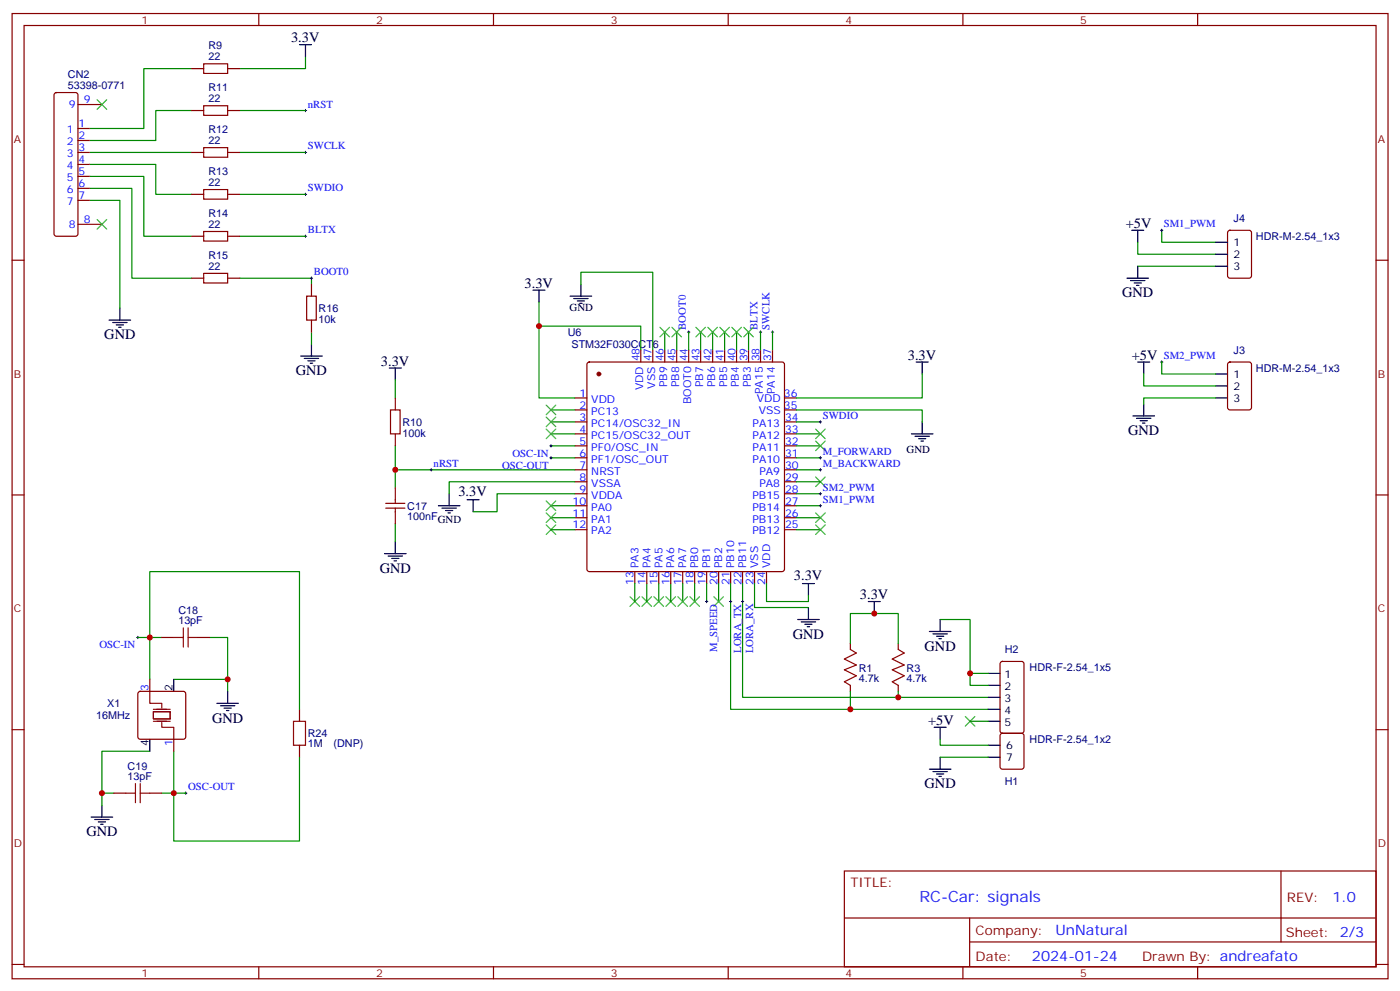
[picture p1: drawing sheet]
<svg xmlns="http://www.w3.org/2000/svg" width="412mm" height="292mm" viewBox="0 0 412 292" stroke-linecap="round" stroke-linejoin="round" font-family="sans-serif">
<g fill="none" stroke="#870000" stroke-width=".35">
<path d="M3.6 4h405.3v284.3h-405.3zM7.1 7.5h398.3v277.3h-398.3zM60 18.8h7.1v2.8h-7.1zM76.2 4v3.5M145.4 4v3.5M214.5 4v3.5M283.7 4v3.5M352.8 4v3.5M16.1 27.5l.5-.2h5.7l.5 .2 .2 .5v40.9l-.3 .5-.4 .2h-5.7l-.5-.2-.2-.5v-40.9zM23 37.9h3.5M23 30.8h7M56.5 32.6h3.5"/>
<path d="M56.5 20.2h3.5M60 31.2h7.1v2.8h-7.1zM67.1 32.6h3.5M67.1 20.2h3.5M23 41.4h3.5M23 44.9h3.5M23 48.4h3.5M23 52h3.5M23 55.5h3.5M23 59h3.5M56.5 44.9h3.5M56.5 57.3h3.5"/>
<path d="M60 55.8h7.1v2.9h-7.1zM60 43.5h7.1v2.8h-7.1zM67.1 44.9h3.5M67.1 57.3h3.5M3.6 76.7h3.5M23 66.1h7M56.5 69.6h3.5M60 68.2h7.1v2.8h-7.1zM67.1 69.6h3.5M361.9 68l.4-.2h5.7l.6 .5 .1 12.9-.5 .7-5.9 .1-.6-.5-.1-13zM405.4 76.7h3.5M56.5 82h3.5"/>
<path d="M60 80.5h7.1v2.9h-7.1zM67.1 82h3.5M90.3 87.2h2.9v7.1h-2.9zM91.8 83.7v3.5M91.8 94.3v3.5M116.5 117.2v3.6M169.4 117.2h3.5M173.1 106.9l.5-.3h56.8l.5 .3 .2 .5v60.3l-.2 .5-.5 .2h-56.8l-.5-.3-.2-.4v-60.3zM188.8 103.1v3.5M192.3 103.1v3.5M195.8 103.1v3.5M199.4 103.1v3.5"/>
<path d="M202.9 103.1v3.5M206.4 103.1v3.5M209.9 103.1v3.5M213.5 103.1v3.5M217 103.1v3.5M220.5 103.1v3.5M224 103.1v3.5M227.6 103.1v3.5M231.1 117.2h3.5M361.9 106.9l.4-.3h5.7l.6 .5 .1 13-.5 .6-5.9 .1-.6-.5-.1-12.9zM115 120.8h2.9v7h-2.9zM116.5 127.8v3.5"/>
<path d="M169.4 120.8h3.5M169.4 124.3h3.5M169.4 127.8h3.5M169.4 131.3h3.5M169.4 134.9h3.5M169.4 138.4h3.5M231.1 120.8h3.5M231.1 124.3h3.5M231.1 127.8h3.5M231.1 131.3h3.5M231.1 134.9h3.5M231.1 138.4h3.5"/>
<path d="M3.6 145.8h3.5M113.6 149.7h5.7M113.6 148.3h5.7M116.5 143.7v4.6M116.5 149.7v4.6M169.4 141.9h3.5M169.4 145.5h3.5M169.4 149h3.5M169.4 152.5h3.5M169.4 156h3.5M231.1 141.9h3.5M231.1 145.5h3.5"/>
<path d="M231.1 149h3.5M231.1 152.5h3.5M231.1 156h3.5M405.4 145.8h3.5M187 168.4v3.5M190.5 168.4v3.5M194.1 168.4v3.5M197.6 168.4v3.5M201.1 168.4v3.5M204.6 168.4v3.5M208.2 168.4v3.5M211.7 168.4v3.5"/>
<path d="M215.2 168.4v3.5M218.8 168.4v3.5M222.3 168.4v3.5M225.8 168.4v3.5M47.7 187.8h3.5M58.2 187.8h3.6M250.5 189.5v1.8M264.6 189.5v1.8M294.8 195l.5-.2h5.7l.6 .5 .1 20-.5 .7h-5.9l-.6-.5-.1-20zM3.6 214.9h3.5M40.8 203.9l.5-.2h12.7l.5 .2 .2 .5v12.7l-.2 .5-.5 .2h-12.7l-.5-.3-.2-.4v-12.7zM44.1 200.1v3.6"/>
<path d="M51.2 217.8v3.5M88.2 209v3.5M88.2 219.5v3.6M250.5 201.9v1.8M264.6 201.9v1.8M294.8 216.2l.5-.2h5.7l.6 .4 .1 9.5-.5 .6-5.9 .1-.6-.5-.1-9.4zM405.4 214.9h3.5M33.5 233.6h3.6M44.1 233.6h3.6M248.7 256.6h156.7v28.2h-156.7zM377.4 256.6v20.9M248.8 270.4h156.4"/>
<path d="M285.7 277.5h119.5M285.7 270.4v14.1M3.6 284.1h3.5M76.2 284.8v3.5M145.4 284.8v3.5M214.5 284.8v3.5M283.7 284.8v3.5M352.8 284.8v3.5M405.4 284.1h3.5"/>
</g>
<g fill="none" stroke="#008700" stroke-width=".35">
<path d="M90 16.7v3.5h-19.4M56.5 20.2h-14.1v17.7h-15.9M56.5 32.6h-10.6v8.8h-19.4M70.6 32.6h19.4M26.5 48.4h19.4v8.9h10.6M26.5 52h15.9v17.6h14.1M26.5 55.5h12.3v26.5h17.7M26.5 59h8.8v31.8M26.5 44.9h30M70.6 44.9h19.4M70.6 57.3h19.4M70.6 69.6h19.4"/>
<path d="M335.2 71.4v3.5h22.9M335.2 78.4h22.9M342.2 67.8v3.6h15.9M70.6 82h21.2v1.7M91.8 97.8v3.6M158.8 89v28.2h10.6M158.8 96.1h30v7M171.1 83.7v-3.5h21.2v22.9M195.8 97.8v5.3M199.4 97.8v5.3M202.9 97.8v5.3M206.4 97.8v5.3"/>
<path d="M209.9 97.8v5.3M213.5 97.8v5.3M217 97.8v5.3M220.5 97.8v5.3M224 97.8v5.3M227.6 97.8v5.3M116.5 111.9v5.3M271.7 110.2v7h-37.1M336.9 110.2v3.5h21.2M342.2 106.6v3.6h15.9M358.1 117.2h-21.2v1.8M116.5 131.3v7.1"/>
<path d="M162.3 127.8h7.1M162.3 124.3h7.1M162.3 120.8h7.1M162.3 131.3h7.1M162.3 134.9h7.1M169.4 138.4h-52.9v5.3M234.6 120.8h37.1v3.5M234.6 127.8h7.1M234.6 124.3h7.1M234.6 131.3h7.1M234.6 138.4h7.1M234.6 134.9h7.1"/>
<path d="M116.5 154.3v5.3M162.3 149h7.1M162.3 156h7.1M162.3 152.5h7.1M169.4 145.5h-23v5.2h-7M169.4 141.9h-37.1v3.6M234.6 149h7.1M234.6 156h7.1M234.6 141.9h7.1M234.6 152.5h7.1M234.6 145.5h7.1M187 171.9v5.3"/>
<path d="M190.5 171.9v5.3M194.1 171.9v5.3M197.6 171.9v5.3M201.1 171.9v5.3M204.6 171.9v5.3M208.2 171.9v5.3M211.7 171.9v5.3M215.2 171.9v37.1h75.9M218.8 171.9v33.5h72.3M222.3 171.9v7.1h15.9M225.8 171.9v5.3h12.4v-1.8M40.6 187.8h3.5v-19.4h44.1v40.6"/>
<path d="M47.7 187.8h-3.6v12.3M61.8 187.8h5.3v12.3h-15.9M250.5 189.5v-8.8h14.1v8.8M277 182.5h8.8v15.9h5.3M285.8 198.4v3.5h5.3M67.1 200.1v3.6M250.5 203.7v5.3M264.6 203.7v1.7M277 217.8v1.7h14.1M285.8 212.5h5.3M30 233.6v3.6M44.1 221.3h-14.1v12.3h3.5"/>
<path d="M51.2 221.3v12.3h-3.5M88.2 223.1v24.7h-37v-14.2h3.5M277 223.1h14.1"/>
</g>
<g fill="none" stroke="#3c3" stroke-width=".35">
<path d="M28.6 29.4l2.8 2.8M31.4 29.4l-2.8 2.8M28.6 64.7l2.8 2.8M31.4 64.7l-2.8 2.8M194.4 96.4l2.8 2.8M197.2 96.4l-2.8 2.8M197.9 96.4l2.9 2.8M200.8 96.4l-2.9 2.8M205 96.4l2.8 2.8M207.8 96.4l-2.8 2.8M208.5 96.4l2.8 2.8M211.3 96.4l-2.8 2.8"/>
<path d="M212.1 96.4l2.8 2.8M214.9 96.4l-2.8 2.8M215.6 96.4l2.8 2.8M218.4 96.4l-2.8 2.8M219.1 96.4l2.8 2.8M221.9 96.4l-2.8 2.8M160.9 119.3l2.8 2.9M163.7 119.3l-2.8 2.9M160.9 122.9l2.8 2.8M160.9 126.4l2.8 2.8M163.7 122.9l-2.8 2.8M163.7 126.4l-2.8 2.8"/>
<path d="M240.3 126.4l2.8 2.8M240.3 129.9l2.8 2.9M243.1 126.4l-2.8 2.8M243.1 129.9l-2.8 2.9M160.9 154.6l2.8 2.8M160.9 147.6l2.8 2.8M160.9 151.1l2.8 2.8M163.7 154.6l-2.8 2.8M163.7 147.6l-2.8 2.8M163.7 151.1l-2.8 2.8M240.3 140.5l2.8 2.8M240.3 151.1l2.8 2.8"/>
<path d="M240.3 154.6l2.8 2.8M243.1 140.5l-2.8 2.8M243.1 151.1l-2.8 2.8M243.1 154.6l-2.8 2.8M185.6 175.8l2.8 2.8M188.4 175.8l-2.8 2.8M189.1 175.8l2.8 2.8M191.9 175.8l-2.8 2.8M192.7 175.8l2.8 2.8M195.5 175.8l-2.8 2.8M196.2 175.8l2.8 2.8M199 175.8l-2.8 2.8"/>
<path d="M199.7 175.8l2.8 2.8M202.5 175.8l-2.8 2.8M203.2 175.8l2.9 2.8M206.1 175.8l-2.9 2.8M210.3 175.8l2.8 2.8M213.1 175.8l-2.8 2.8M284.4 211.1l2.8 2.8M287.2 211.1l-2.8 2.8"/>
</g>
<g fill="none" stroke="#000" stroke-width=".35">
<path d="M88.2 13.2h3.6M90 13.2v3.5M333.4 67.8h3.5M335.2 67.8v3.6M335.2 78.4v3.6M358.1 78.4h3.5M358.1 71.4h3.5M358.1 74.9h3.5M32.1 94.3h6.4M33.2 95h4.2M34.3 95.7h2.1M35 96.4h.7"/>
<path d="M35.3 90.8v3.5M157 85.5h3.5M158.8 85.5v3.5M168 87.2h6.3M169 87.9h4.2M170.1 88.7h2.1M170.8 89.4h.7M171.1 83.7v3.5M332 82h6.3M333.1 82.7h4.2M334.1 83.4h2.1M334.8 84.1h.7"/>
<path d="M88.6 104.9h6.3M89.6 105.6h4.3M90.7 106.3h2.1M91.4 107h.7M91.8 101.4v3.5M114.7 108.4h3.5M116.5 108.4v3.5M269.9 106.6h3.5M271.7 106.6v3.6M335.2 106.6h3.5M336.9 106.6v3.6M336.9 119v3.5"/>
<path d="M358.1 117.2h3.5M358.1 110.2h3.5M358.1 113.7h3.5M268.5 127.8h6.3M269.6 128.5h4.2M270.6 129.2h2.1M271.3 129.9h.7M271.7 124.3v3.5M333.8 122.5h6.3M334.8 123.2h4.3M335.9 123.9h2.1M336.6 124.6h.7"/>
<path d="M116.5 159.6v3.5M129.2 149h6.3M130.2 149.7h4.2M131.3 150.4h2.1M132 151.1h.7M132.3 145.5v3.5M137.6 147.2h3.5M139.4 147.2v3.5M113.3 163.1h6.3M114.3 163.8h4.3M115.4 164.5h2.1M116.1 165.2h.7"/>
<path d="M236.4 171.9h3.5M238.2 171.9v3.5M238.2 179v3.5M255.8 177.2h3.5M257.6 177.2v3.5M235 182.5h6.3M236 183.2h4.3M237.1 183.9h2.1M237.8 184.6h.7M273.8 186h6.3M274.8 186.7h4.3M275.9 187.4h2.1"/>
<path d="M276.6 188.1h.7M277 182.5v3.5M291.1 198.4h3.5M44.1 217.8v3.5M51.2 200.1v3.6M63.9 207.2h6.3M64.9 207.9h4.3M66 208.6h2.1M66.7 209.3h.7M67.1 203.7v3.5M275.2 214.2h3.5M277 214.2v3.6"/>
<path d="M291.1 201.9h3.5M291.1 205.4h3.5M291.1 209h3.5M291.1 212.5h3.5M291.1 219.5h3.5M30 237.2v3.5M273.8 226.6h6.3M274.8 227.3h4.3M275.9 228h2.1M276.6 228.7h.7M277 223.1v3.5M291.1 223.1h3.5"/>
<path d="M26.8 240.7h6.4M27.9 241.4h4.2M29 242.1h2.1M29.7 242.8h.7"/>
</g>
<g fill="none" stroke="#000" stroke-width=".29">
<path d="M89.6 32.6h.7M90 32.2v.7M89.6 57.3h.7M89.6 44.9h.7M90 44.6v.7M90 56.9v.7M89.6 69.6h.7M90 69.3v.7M341.9 67.8h.7M342.2 67.5v.7M91.4 82h.7M91.8 81.6v.7"/>
<path d="M202.5 97.8h.7M202.9 97.5v.7M223.7 97.8h.7M224 97.5v.7M227.2 97.8h.7M227.6 97.5v.7M341.9 106.6h.7M342.2 106.3v.7M126.7 138.4h.7M127 138v.7M162 134.9h.7M162 131.3h.7"/>
<path d="M162.3 131v.7M162.3 134.5v.7M241.3 138.4h.7M241.3 124.3h.7M241.3 134.9h.7M241.7 123.9v.7M241.7 134.5v.7M241.7 138v.7M241.3 145.5h.7M241.3 149h.7M241.7 145.1v.7M241.7 148.6v.7"/>
<path d="M207.8 177.2h.7M208.2 176.8v.8M214.9 177.2h.7M215.2 176.8v.8M218.4 177.2h.7M218.8 176.8v.8M40.3 187.8h.7M40.6 187.4v.7M54.4 233.6h.7M54.7 233.3v.7"/>
</g>
<circle cx="176.4" cy="110.2" r=".53" fill="#870000" stroke="#870000" stroke-width=".35"/>
<path d="M51.2 187.8h2.8M54 185v5.6M55.4 187.8h2.8M55.4 185v5.6M250.5 191.3l1.8 1.1-3.6 1.7 3.6 1.8-3.6 1.4 3.6 1.8-3.6 1.7 1.8 1.1M264.6 191.3l1.8 1.1-3.5 1.7 3.5 1.8-3.5 1.4 3.5 1.8-3.5 1.7 1.7 1.1M86.5 212.5h3.5v7h-3.5zM37.1 233.6h2.8M39.9 230.8v5.7M41.3 233.6h2.8M41.3 230.8v5.7" fill="none" stroke="#a10000" stroke-width=".35"/>
<path d="M44.1 203.7v3.5h3.6v1.4M45.2 209.7h4.9v2.1h-4.9zM45.2 212.5h4.9M45.2 209h4.9M47.7 212.8v1.4h3.5v3.6" fill="none" stroke="#870012" stroke-width=".35"/>
<g fill="#c00">
<circle cx="158.8" cy="96.1" r=".88"/>
<circle cx="264.6" cy="205.4" r=".88"/>
<circle cx="250.5" cy="209" r=".88"/>
<circle cx="257.6" cy="180.7" r=".88"/>
<circle cx="285.8" cy="198.4" r=".88"/>
<circle cx="116.5" cy="138.4" r=".88"/>
<circle cx="44.1" cy="187.8" r=".88"/>
<circle cx="51.2" cy="233.6" r=".88"/>
<circle cx="30" cy="233.6" r=".88"/>
<circle cx="67.1" cy="200.1" r=".88"/>
</g>
<text font-size="4.6" fill="#00f" x="270.8" y="265.6">RC-Car: signals</text>
<g font-size="4.2">
<text x="85.8" y="12.5">3.3V</text>
<text x="331.6" y="67.1">+5V</text>
<text x="154.6" y="84.8">3.3V</text>
<text x="330.6" y="87.6">GND</text>
<text x="30.7" y="99.9">GND</text>
<text x="112.2" y="107.7">3.3V</text>
<text x="267.4" y="105.9">3.3V</text>
<text x="333.4" y="105.9">+5V</text>
<text x="87.2" y="110.5">GND</text>
<text x="332.4" y="128.2">GND</text>
<text x="135.1" y="146">3.3V</text>
<text x="111.9" y="168.7">GND</text>
<text x="233.9" y="170.9">3.3V</text>
<text x="253.3" y="176.5">3.3V</text>
<text x="233.6" y="188.1">GND</text>
<text x="272.4" y="191.7">GND</text>
<text x="62.5" y="212.8">GND</text>
<text x="273.4" y="213.5">+5V</text>
<text x="272.4" y="232.2">GND</text>
<text x="25.4" y="246.3">GND</text>
</g>
<g font-size="4.2" fill="#00f">
<text x="392.5" y="265.8">1.0</text>
<text x="310.9" y="275.4">UnNatural</text>
<text x="304" y="283.2">2024-01-24</text>
</g>
<g font-size="3.9" fill="#800">
<text x="250.5" y="261.2">TITLE:</text>
<text x="379.1" y="265.8">REV:</text>
<text x="287.4" y="275.4">Company:</text>
<text x="378.8" y="276">Sheet: 2/3</text>
<text x="287.4" y="283">Date:</text>
<text x="336.5" y="283.1">Drawn By: andreafato</text>
</g>
<g font-size="3.2" fill="#800">
<text x="41.7" y="7">1</text>
<text x="110.8" y="7">2</text>
<text x="180" y="7">3</text>
<text x="249.1" y="7">4</text>
<text x="318.2" y="7">5</text>
<text x="4.1" y="42.1">A</text>
<text x="405.9" y="42.1">A</text>
<text x="4.1" y="111.2">B</text>
<text x="405.9" y="111.2">B</text>
<text x="4.1" y="180.4">C</text>
<text x="405.9" y="180.4">C</text>
<text x="4.1" y="249.5">D</text>
<text x="405.9" y="249.5">D</text>
<text x="41.7" y="287.8">1</text>
<text x="110.8" y="287.8">2</text>
<text x="180" y="287.8">3</text>
<text x="249.1" y="287.8">4</text>
<text x="318.2" y="287.8">5</text>
</g>
<g font-size="3.2" fill="#000080">
<text x="61.4" y="17.7">22</text>
<text x="61.4" y="14.6">R9</text>
<text x="20" y="23">CN2</text>
<text x="20" y="26.1">53398-0771</text>
<text x="61.4" y="26.9">R11</text>
<text x="61.4" y="30.1">22</text>
<text x="61.4" y="39.3">R12</text>
<text x="61.4" y="42.4">22</text>
<text x="61.4" y="51.6">R13</text>
<text x="61.4" y="54.8">22</text>
<text x="61.4" y="64">R14</text>
<text x="363.4" y="65.4">J4</text>
<text x="61.4" y="67.1">22</text>
<text x="370" y="70.7">HDR-M-2.54_1x3</text>
<text x="61.4" y="76.3">R15</text>
<text x="61.4" y="79.5">22</text>
<text x="93.9" y="95.1">10k</text>
<text x="93.9" y="91.9">R16</text>
<text x="167.3" y="99">U6</text>
<text x="168.4" y="102.5">STM32F030CCT6</text>
<text x="363.4" y="104.2">J3</text>
<text x="370" y="109.5">HDR-M-2.54_1x3</text>
<text x="118.6" y="125.4">R10</text>
<text x="118.6" y="128.6">100k</text>
<text x="120" y="153.3">100nFGND</text>
<text x="120" y="150.2">C17</text>
<text x="52.5" y="183.9">13pF</text>
<text x="52.5" y="180.9">C18</text>
<text x="253" y="197.8">R1</text>
<text x="267.1" y="197.8">R3</text>
<text x="296" y="192.4">H2</text>
<text x="303.3" y="197.7">HDR-F-2.54_1x5</text>
<text x="253" y="200.9">4.7k</text>
<text x="267.1" y="200.9">4.7k</text>
<text x="31.6" y="208.3">X1</text>
<text x="28.3" y="211.9">16MHz</text>
<text x="90.7" y="220.1">1M</text>
<text x="90.7" y="217.2">R24</text>
<text x="98.3" y="220.1">(DNP)</text>
<text x="303.3" y="218.9">HDR-F-2.54_1x2</text>
<text x="37.6" y="226.7">C19</text>
<text x="37.6" y="229.8">13pF</text>
<text x="296" y="231.2">H1</text>
</g>
<g font-size="3.2" fill="#00f">
<text x="20.2" y="31.9">9</text>
<text x="24.7" y="30.4">9</text>
<text x="90.7" y="31.7">nRST</text>
<text x="19.6" y="39.3">1</text>
<text x="23.1" y="37.5">1</text>
<text x="23.1" y="41">2</text>
<text x="19.6" y="42.8">2</text>
<text x="19.6" y="46.3">3</text>
<text x="23.1" y="44.6">3</text>
<text x="90.7" y="44">SWCLK</text>
<text x="19.6" y="49.8">4</text>
<text x="19.6" y="53.4">5</text>
<text x="23.1" y="48.1">4</text>
<text x="23.1" y="51.6">5</text>
<text x="19.6" y="56.9">6</text>
<text x="23.1" y="55.1">6</text>
<text x="23.1" y="58.7">7</text>
<text x="90.7" y="56.4">SWDIO</text>
<text x="19.6" y="60.4">7</text>
<text x="24.7" y="65.7">8</text>
<text x="20.2" y="67.1">8</text>
<text x="90.7" y="68.7">BLTX</text>
<text x="342.8" y="67">SM1_PWM</text>
<text x="92.5" y="81.1">BOOT0</text>
<text x="202" y="97.1" transform="rotate(-90 202 97.1)">BOOT0</text>
<text x="223.2" y="97.1" transform="rotate(-90 223.2 97.1)">BLTX</text>
<text x="226.7" y="97.1" transform="rotate(-90 226.7 97.1)">SWCLK</text>
<text x="188.4" y="106.5" transform="rotate(-90 188.4 106.5)">48</text>
<text x="191.9" y="106.5" transform="rotate(-90 191.9 106.5)">47</text>
<text x="195.5" y="106.5" transform="rotate(-90 195.5 106.5)">46</text>
<text x="199" y="106.5" transform="rotate(-90 199 106.5)">45</text>
<text x="202.5" y="106.5" transform="rotate(-90 202.5 106.5)">44</text>
<text x="206.1" y="106.5" transform="rotate(-90 206.1 106.5)">43</text>
<text x="209.6" y="106.5" transform="rotate(-90 209.6 106.5)">42</text>
<text x="213.1" y="106.5" transform="rotate(-90 213.1 106.5)">41</text>
<text x="216.6" y="106.5" transform="rotate(-90 216.6 106.5)">40</text>
<text x="220.2" y="106.5" transform="rotate(-90 220.2 106.5)">39</text>
<text x="223.7" y="106.5" transform="rotate(-90 223.7 106.5)">38</text>
<text x="227.2" y="106.5" transform="rotate(-90 227.2 106.5)">37</text>
<text x="342.8" y="105.8">SM2_PWM</text>
<text x="170.7" y="116.9">1</text>
<text x="174.2" y="118.6">VDD</text>
<text x="189.5" y="115" transform="rotate(-90 189.5 115)">VDD</text>
<text x="193" y="114.5" transform="rotate(-90 193 114.5)">VSS</text>
<text x="196.5" y="114.1" transform="rotate(-90 196.5 114.1)">PB9</text>
<text x="200.1" y="114.1" transform="rotate(-90 200.1 114.1)">PB8</text>
<text x="203.6" y="119.1" transform="rotate(-90 203.6 119.1)">BOOT0</text>
<text x="207.1" y="114.1" transform="rotate(-90 207.1 114.1)">PB7</text>
<text x="210.6" y="114.1" transform="rotate(-90 210.6 114.1)">PB6</text>
<text x="214.2" y="114.1" transform="rotate(-90 214.2 114.1)">PB5</text>
<text x="217.7" y="114.1" transform="rotate(-90 217.7 114.1)">PB4</text>
<text x="221.2" y="114.1" transform="rotate(-90 221.2 114.1)">PB3</text>
<text x="223" y="118.3">VDD</text>
<text x="224.8" y="116.1" transform="rotate(-90 224.8 116.1)">PA15</text>
<text x="228.3" y="116.1" transform="rotate(-90 228.3 116.1)">PA14</text>
<text x="230.9" y="116.9">36</text>
<text x="170.7" y="120.4">2</text>
<text x="170.7" y="123.9">3</text>
<text x="174.2" y="122.2">PC13</text>
<text x="174.2" y="125.7">PC14/OSC32_IN</text>
<text x="221.7" y="125.7">PA13</text>
<text x="223.5" y="121.8">VSS</text>
<text x="230.9" y="120.4">35</text>
<text x="231.3" y="123.9">34</text>
<text x="242.4" y="123.4">SWDIO</text>
<text x="170.7" y="127.5">4</text>
<text x="170.7" y="131">5</text>
<text x="174.2" y="129.2">PC15/OSC32_OUT</text>
<text x="221.7" y="129.2">PA12</text>
<text x="231.3" y="131">32</text>
<text x="231.3" y="127.5">33</text>
<text x="127.7" y="137.5">nRST</text>
<text x="151" y="134.5">OSC-IN</text>
<text x="170.7" y="134.5">6</text>
<text x="174.2" y="132.8">PF0/OSC_IN</text>
<text x="174.2" y="136.3">PF1/OSC_OUT</text>
<text x="221.7" y="136.3">PA10</text>
<text x="221.7" y="132.8">PA11</text>
<text x="231.3" y="134.5">31</text>
<text x="242.4" y="134">M_FORWARD</text>
<text x="242.4" y="137.5">M_BACKWARD</text>
<text x="147.9" y="138">OSC-OUT</text>
<text x="170.7" y="138">7</text>
<text x="170.7" y="141.6">8</text>
<text x="174.2" y="139.8">NRST</text>
<text x="174.2" y="143.3">VSSA</text>
<text x="223.7" y="143.3">PA8</text>
<text x="223.7" y="139.8">PA9</text>
<text x="231.3" y="141.6">29</text>
<text x="231.3" y="138">30</text>
<text x="168.7" y="148.6">10</text>
<text x="170.7" y="145.1">9</text>
<text x="174.2" y="146.9">VDDA</text>
<text x="221.7" y="146.9">PB15</text>
<text x="231.3" y="148.6">27</text>
<text x="231.3" y="145.1">28</text>
<text x="242.4" y="144.6">SM2_PWM</text>
<text x="242.4" y="148.1">SM1_PWM</text>
<text x="168.7" y="152.2">11</text>
<text x="168.7" y="155.7">12</text>
<text x="174.2" y="150.4">PA0</text>
<text x="174.2" y="153.9">PA1</text>
<text x="221.7" y="153.9">PB13</text>
<text x="221.7" y="150.4">PB14</text>
<text x="231.3" y="155.7">25</text>
<text x="231.3" y="152.2">26</text>
<text x="174.2" y="157.4">PA2</text>
<text x="221.7" y="157.4">PB12</text>
<text x="188.1" y="167.3" transform="rotate(-90 188.1 167.3)">PA3</text>
<text x="191.6" y="167.3" transform="rotate(-90 191.6 167.3)">PA4</text>
<text x="195.1" y="167.3" transform="rotate(-90 195.1 167.3)">PA5</text>
<text x="198.6" y="167.3" transform="rotate(-90 198.6 167.3)">PA6</text>
<text x="202.2" y="167.3" transform="rotate(-90 202.2 167.3)">PA7</text>
<text x="205.7" y="167.3" transform="rotate(-90 205.7 167.3)">PB0</text>
<text x="209.2" y="167.3" transform="rotate(-90 209.2 167.3)">PB1</text>
<text x="212.8" y="167.3" transform="rotate(-90 212.8 167.3)">PB2</text>
<text x="216.3" y="167.3" transform="rotate(-90 216.3 167.3)">PB10</text>
<text x="219.8" y="167.3" transform="rotate(-90 219.8 167.3)">PB11</text>
<text x="223.3" y="167.3" transform="rotate(-90 223.3 167.3)">VSS</text>
<text x="226.9" y="167.3" transform="rotate(-90 226.9 167.3)">VDD</text>
<text x="186.7" y="172.2" transform="rotate(-90 186.7 172.2)">13</text>
<text x="190.2" y="172.2" transform="rotate(-90 190.2 172.2)">14</text>
<text x="193.7" y="172.2" transform="rotate(-90 193.7 172.2)">15</text>
<text x="197.2" y="172.2" transform="rotate(-90 197.2 172.2)">16</text>
<text x="200.8" y="172.2" transform="rotate(-90 200.8 172.2)">17</text>
<text x="204.3" y="172.2" transform="rotate(-90 204.3 172.2)">18</text>
<text x="207.8" y="172.2" transform="rotate(-90 207.8 172.2)">19</text>
<text x="211.3" y="172.2" transform="rotate(-90 211.3 172.2)">20</text>
<text x="214.9" y="172.2" transform="rotate(-90 214.9 172.2)">21</text>
<text x="218.4" y="172.2" transform="rotate(-90 218.4 172.2)">22</text>
<text x="221.9" y="172.2" transform="rotate(-90 221.9 172.2)">23</text>
<text x="225.5" y="172.2" transform="rotate(-90 225.5 172.2)">24</text>
<text x="29.3" y="191">OSC-IN</text>
<text x="211.3" y="192" transform="rotate(-90 211.3 192)">M_SPEED</text>
<text x="218.3" y="192.3" transform="rotate(-90 218.3 192.3)">LORA_TX</text>
<text x="221.9" y="192.5" transform="rotate(-90 221.9 192.5)">LORA_RX</text>
<text x="43.8" y="203.7" transform="rotate(-90 43.8 203.7)">3</text>
<text x="50.8" y="219.8" transform="rotate(-90 50.8 219.8)">1</text>
<text x="55.4" y="232.8">OSC-OUT</text>
</g>
<g font-size="3.2">
<text x="363.4" y="72.4">1</text>
<text x="363.4" y="76">2</text>
<text x="363.4" y="79.5">3</text>
<text x="167.8" y="91.7">GND</text>
<text x="363.4" y="111.2">1</text>
<text x="363.4" y="118.3">3</text>
<text x="363.4" y="114.8">2</text>
<text x="267.1" y="133.5">GND</text>
<text x="50.8" y="203.7" transform="rotate(-90 50.8 203.7)">2</text>
<text x="295.9" y="199.8">1</text>
<text x="295.9" y="203.3">2</text>
<text x="295.9" y="206.8">3</text>
<text x="295.9" y="210.4">4</text>
<text x="295.9" y="213.9">5</text>
<text x="43.8" y="219.8" transform="rotate(-90 43.8 219.8)">4</text>
<text x="296.4" y="220.6">6</text>
<text x="296.4" y="224.1">7</text>
</g>
</svg>
